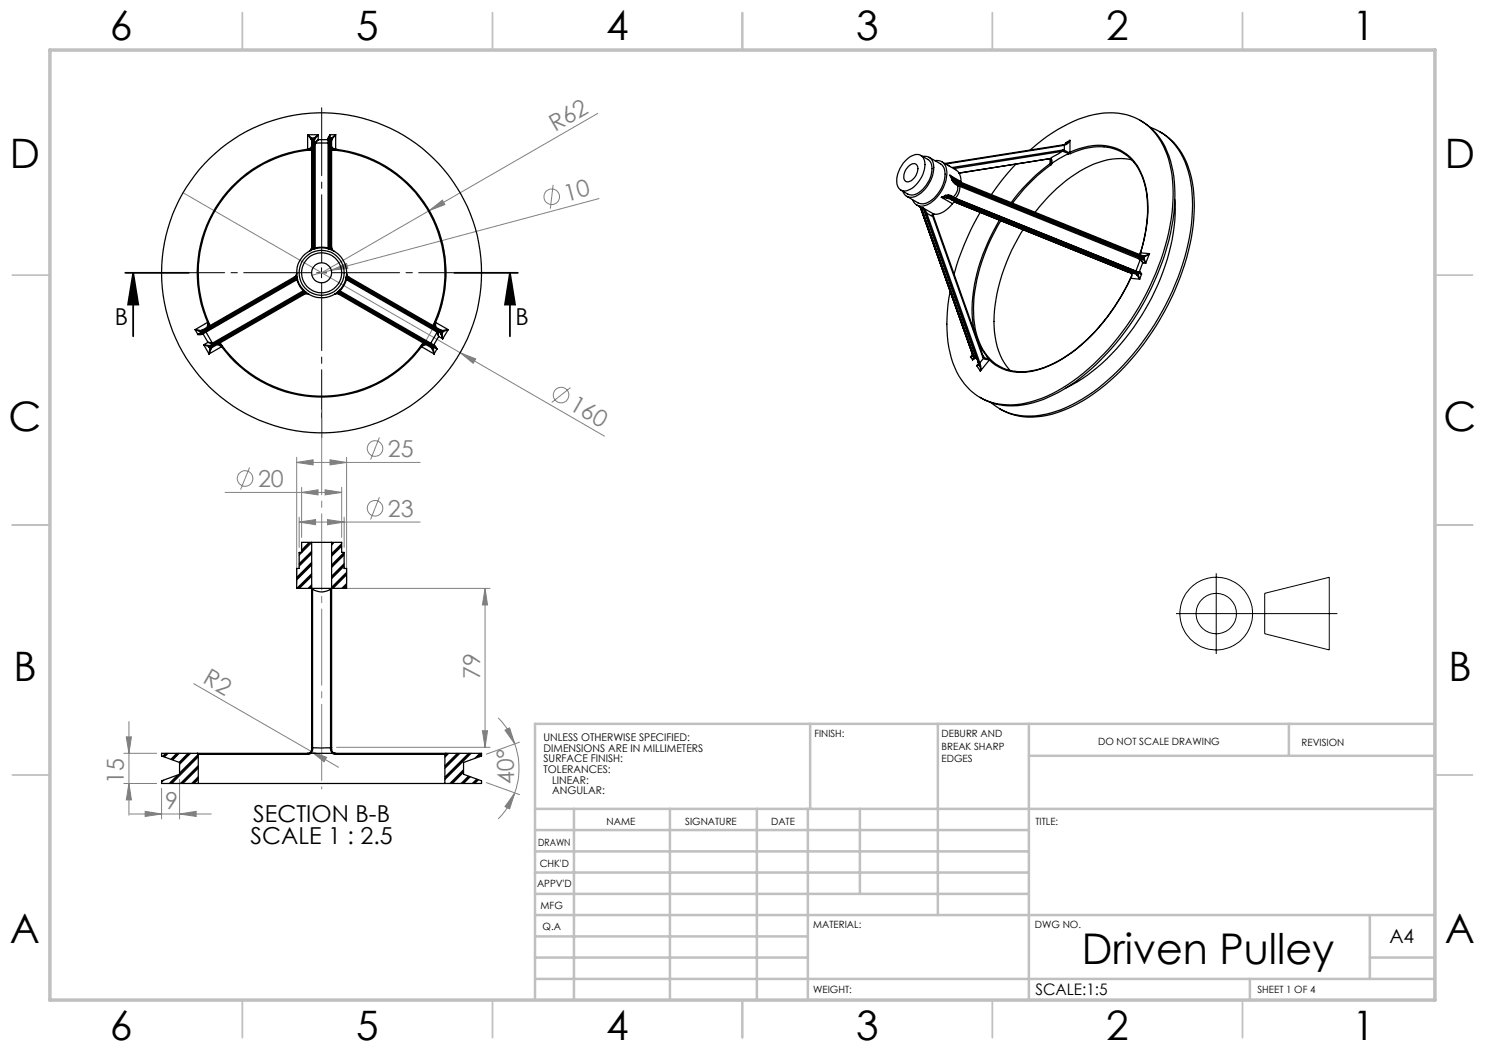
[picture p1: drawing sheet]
<svg xmlns="http://www.w3.org/2000/svg" width="297mm" height="210mm" viewBox="0 0 297 210" stroke-linecap="round" stroke-linejoin="round" font-family="sans-serif">
<g fill="none" stroke="#808080" stroke-width=".2">
<path d="M36.6 38.6l84.3 48.6M110.6 37l-.5 4.7M119.6 22.7l-33.7 19.4M119.8 39.7l-53.5 14.3M66.3 54l3-1.3 .3 1zM66.3 54l-3.9 1.1M85.3 41.3a24.9 24.9 0 0 1-.4 27.2M85.9 42.1l-21.6 12.5M85.9 42.1l2.6-2.1 .5 .9zM92 70.5l3.1 1.3-.4 .9zM114.1 77.5l-3.8 3M45 98.5h23.3"/>
<path d="M49.9 93.5l-1.8 4.4M59.3 92.5l3.3-.5v1zM59.3 91.5v25.2M59.3 92.5h24.7M60.3 98.5l3.3-.5v1zM60.3 97.5v10M65 98l3.3 .5-3.3 .5zM66 92l3.3 .5-3.3 .5zM68.3 97.5v10M69.3 91.5v25.2M75.9 87.5l-1.8 4.4M75.9 99.4l-1.8 4.5"/>
<path d="M59.8 104.4l3.3-.5v1zM59.8 103.4v6.1M59.8 104.4h24.2M65.5 103.9l3.3 .5-3.3 .5zM67.3 117.7h30.7M68.8 103.4v6.1M97 117.7v31.8M97 117.7l.5 3.3h-1zM38.7 136.7l23.5 13.6M24.8 150.7h6.5M24.8 156.7h6.5M25.3 147.4h1l-.5 3.3z"/>
<path d="M25.8 156.7l.5 3.3h-1zM25.8 144.3v18.7M32.3 157.7v6.1M35.9 155.9v7.9M62.2 150.3l3.1 1.2-.5 .9zM62.2 150.3l5.5 3.1M67.3 149.5h30.7M96.5 146.1h1l-.5 3.4zM97.3 156.5l6.6 2.4M99.6 143.6a14.1 14.1 0 0 1 3.3 5.2M101 146l.9-.4 1 3.2zM102.9 158.6l-1 3.2-.9-.5z"/>
<path d="M102.9 148.8a14.7 14.7 0 0 1 0 9.8M102.9 158.6a14.5 14.5 0 0 1-3.3 5.2M103.9 148.4l-6.6 2.4M26 162.8h16.3M29 162.3l3.3 .5-3.3 .5zM35.9 162.8l3.3-.5v1z"/>
<circle cx="110.4" cy="39.3" r="1.56"/>
<circle cx="112.2" cy="79" r="1.56"/>
<circle cx="49" cy="95.7" r="1.55"/>
<circle cx="75" cy="89.7" r="1.55"/>
<circle cx="75" cy="101.7" r="1.55"/>
</g>
<g fill="none" stroke="#000" stroke-width=".2">
<path d="M63.3 54.6h2M64.3 53.5v2.1M243.2 114.6v16.2M252.9 118.7l13-3.2v14.5l-13-3.3zM235.2 122.7h32.3"/>
<circle cx="243.2" cy="122.7" r="7.3"/>
<circle cx="243.3" cy="122.7" r="4"/>
</g>
<path d="M25 54.6h12.7M26.6 54.6l1.1 6.3h-2.1zM26.6 54.6v12.7M90.9 54.6h12.7M102 54.6l1 6.3h-2zM102 54.6v12.7" fill="none" stroke="#000" stroke-width=".35"/>
<path d="M62.3 54.5h-31M64.3 52.5v-31M64.3 56.5v31M66.3 54.5h31" fill="none" stroke="#000" stroke-width=".2" stroke-dasharray="15.2 1.3 1.3 1.3" stroke-dashoffset="1.6"/>
<path d="M64.3 82v75.8" fill="none" stroke="#808080" stroke-width=".2" stroke-dasharray="15.2 1.3 1.3 1.3" stroke-dashoffset="-1.7"/>
<g fill="none" stroke="#c0c0c0" stroke-width=".35">
<path d="M48.5 2.5v7.5M98.5 2.5v7.5M148.5 2.5v7.5M198.5 2.5v7.5M248.5 2.5v7.5M2.5 55h7.5M287 55h7.5M2.5 105h7.5M287 105h7.5M2.5 155h7.5M287 155h7.5M48.5 200v7.5"/>
<path d="M98.5 200v7.5M148.5 200v7.5M198.5 200v7.5M248.5 200v7.5"/>
</g>
<g fill="none" stroke="#c0c0c0" stroke-width=".5">
<path d="M162 144.8v17M187.6 144.8v38.2M205.8 144.8v55.2M205.8 151.2h81.2M257.8 144.8v6.4M287 144.8h-180v55.2M107 161.8h180M107 178.8h98.8M107 174.5h98.8M107 170.3h98.8M107 166h98.8M114.8 161.8v38.2"/>
<path d="M134 161.8v38.2M151.4 161.8v38.2M161.6 161.8v38.2M172 161.8v17M107 195.8h180M107 191.5h54.6M107 187.3h54.6M107 183h180M250 195.8v4.2M274 191.5h13M274 183v12.8"/>
</g>
<path d="M10 10h277v190h-277z" fill="none" stroke="#c0c0c0" stroke-width=".7"/>
<path d="M102 54.6l1 6.3h-2zM26.6 54.6l1.1 6.3h-2.1z" fill="#000"/>
<g fill="#808080">
<path d="M62.2 150.3l3.1 1.2-.5 .9z"/>
<path d="M66.3 54l3-1.3 .3 1z"/>
<path d="M85.9 42.1l2.6-2.1 .5 .9z"/>
<path d="M92 70.5l3.1 1.3-.4 .9z"/>
<path d="M35.9 162.8l3.3-.5v1zM29 162.3l3.3 .5-3.3 .5z"/>
<path d="M65.5 103.9l3.3 .5-3.3 .5zM59.8 104.4l3.3-.5v1z"/>
<path d="M60.3 98.5l3.3-.5v1zM65 98l3.3 .5-3.3 .5z"/>
<path d="M97 117.7l.5 3.3h-1zM96.5 146.1h1l-.5 3.4z"/>
<path d="M25.3 147.4h1l-.5 3.3zM25.8 156.7l.5 3.3h-1z"/>
<path d="M102.9 158.6l-1 3.2-.9-.5zM101 146l.9-.4 1 3.2z"/>
<path d="M59.3 92.5l3.3-.5v1zM66 92l3.3 .5-3.3 .5z"/>
</g>
<g fill="none" stroke="#000" stroke-width=".25">
<path d="M61.5 26.9l.7 .9M61.5 26.9l.9 .7M61.5 29.8l.1 .2M61.5 29.8a24.9 24.9 0 0 0-20 34.7M61.5 26.9v2.9M61.5 26.9h2.1M61.6 30a24.7 24.7 0 0 0-19.6 35.1M61.8 29.8l.1 .1M61.8 29.8h-.3M61.9 29.9l.2 .1M62.1 30h-.5M62.1 30h.2"/>
<path d="M62.2 27.8l.1 .3M62.3 29.4l-.5 .4M62.3 29.7l-.4 .2M62.3 28.1v21.4M62.4 27.6l.1 .4M62.4 27.6l-.2 .2M62.4 27.6h.4M62.5 28l-.2 .1M62.5 28v21.3M62.7 28l.1 .1M62.7 28v21.7M62.8 27.6l-.1 .4"/>
<path d="M62.8 27.6l.2 .2M62.8 28.1v21.4M63 28.4l-.2 .3 .2 .1M63 27.8l-.2 .3M63 28.4l.1 .2M63 28.8v20.8M63.1 28.6l-.1 .2M63.1 28.6h2.5M63.6 26.9l-.6 .9M63.6 27.9l-.6 .5M63.6 26.9l-.8 .7M63.6 27.9l-.5 .7"/>
<path d="M63.6 26.9v1M63.6 27.9h2M65.6 27.9v.7M65.6 27.9h.2M65.6 27.8h.2M65.6 27.8v.1M65.6 28.6v21M65.8 28.4l-.2 .2M65.8 27.8h.1M65.8 27.8v21.7M66 27.6l-.2 .2M66 26.9v.7"/>
<path d="M66 26.9l-.2 .9M66 26.9l-.4 .9M66 27.6v22.1M66 27.6h.3M66 26.9h1.1M66.1 28l.2 .1M66.1 28v21.3M66.3 27.6l-.2 .4M66.3 27.6l.1 .2M66.3 29.4l.5 .4M66.3 29.7l.4 .2M66.3 28.1v21.4"/>
<path d="M66.3 30h.2M66.4 27.8l-.1 .3M66.5 30h.6M66.7 29.9l-.2 .1M66.8 29.8l-.1 .1M66.8 29.8h.3M67.1 30a24.7 24.7 0 0 1 19.5 35.1M67.1 26.9l-.7 .9M67.1 26.9l-.8 .7M67.1 29.8v.2M67.1 29.8a24.9 24.9 0 0 1 20 34.7M67.1 26.9v2.9"/>
<path d="M181 32.3a2.94 2.94 0 0 1 3.1-1.2 2.37 2.37 0 0 1 .8 2.7 5.9 5.9 0 0 1-3.6 4.4 1.74 1.74 0 0 1-1.9-2.3 6.5 6.5 0 0 1 1.6-3.6zM181.7 33.3a.99 .99 0 0 1 1-.6 .99 .99 0 0 1 .9 .7 2.69 2.69 0 0 1-2.1 3l-.3-.1a1.97 1.97 0 0 1 .3-2.8zM184.2 31.1l1.4 .8a2.43 2.43 0 0 1 .7 2.7 5.9 5.9 0 0 1-3.6 4.4l-.9-.1-1.6-.9M184.5 31.3a1.87 1.87 0 0 1 2.3 2.2 6.6 6.6 0 0 1-4.2 5.9 1.66 1.66 0 0 1-2-1.2M185.8 31.5l2.3 1.3a3 3 0 0 1 .7 3.5 6.4 6.4 0 0 1-3.9 4.4h-1.1l-2.5-1.4M187 32.1a2 2 0 0 1 2.4 2.3 7.6 7.6 0 0 1-4.1 6.6 1.95 1.95 0 0 1-2.8-1.1M188.3 39.5l1.1 .1M188.3 39.5l2.2 1.2M188.3 32.3l3 1.8a2.64 2.64 0 0 1 .9 2.2M189.1 39.1l-.8 .4M189.1 39.1l.6 .2M189.1 39.1l.6 .1"/>
<path d="M189.2 32.8l.9 .5M189.4 39.6l.8 .3M189.5 39.4l.8 .3M189.5 39.4l-1.2 .1M189.5 39.4l-.1 .2M189.7 39l.6 .1M189.7 39l-.6 .1M189.7 39v.2M189.7 39.3l-.2 .1M189.7 39.2v.1M189.7 39.2l38 15.3M189.7 39.3l37.9 15.3"/>
<path d="M190 35.1l.3 .8M190 35.1l.8 .9M190 35.1l.9 .8M190 35.1l2.2 1.2M190.2 39.9l.9 .5-.6 .3M190.2 39.9l36.7 14.8M190.3 39.7l-.1 .2M190.3 39.1v.3M190.3 39.7l36.7 14.8M190.3 39.1l.4 .3M190.3 35.9l.6 .3M190.3 35.9l.5 .4"/>
<path d="M190.3 35.9l.4 .5M190.7 36.4l.4 .5M190.7 39.4l.4 .2M190.7 39.4l-.1 .1M190.8 36l.1 .2M190.8 36l.8 .4M190.8 36.3l.5 .4M190.8 36.3l-.1 .1M190.9 36.2l-.1 .1M190.9 36.2l37.3 15.1M190.9 35.9l.7 .3M190.9 35.9l-.1 .1"/>
<path d="M191.1 39.6v.1M191.1 39.6l36.1 14.6M191.1 36.9l.4 .2M191.3 36.7l-.2 .2M191.3 36.7l36.8 14.8M191.3 36.7l.4 .2M191.5 37.1a2.45 2.45 0 0 1-.8 2.3M191.5 37.1l.5 .2M191.6 36.4l36.7 14.8M191.6 36.2h.1M191.6 36.2v.2M191.6 36.2l36.7 14.9"/>
<path d="M191.7 36.9l.4 .2M191.7 36.9l-.2 .2M192 37.3a3.2 3.2 0 0 1-.9 2.3M192 37.3l35.7 14.4M192.1 37.1l-.1 .2M192.1 37.1l35.7 14.4M192.2 36.3v.2M203.2 32.8l-2.8 3.2-2.1 2.9M206.1 30a29.6 29.6 0 0 1 12.7-7.1 11.8 11.8 0 0 1 12.3 3.9 18.8 18.8 0 0 1 3.5 11.9 47.4 47.4 0 0 1-8.4 25.2 42.5 42.5 0 0 1-16.9 15.4 15.4 15.4 0 0 1-12.3 .7 13.6 13.6 0 0 1-7.2-10.5 32.8 32.8 0 0 1 .2-11.2M209.9 31.7l.2 .1M209.9 31.7l.3 .1M209.9 31.7l-18.1 2.9"/>
<path d="M210 32.7l.2 .3M210 32.7a36.4 36.4 0 0 0-7.8 7.8M210 31.8v.9M210.1 31.8l.2 .3-.1 .5M210.1 31.8h.1M210.2 31.8a.63 .63 0 0 1 .1 .8M210.2 33a35.2 35.2 0 0 0-7.7 7.6M210.2 32.6h.1M210.2 32.6l-.2 .1M210.5 32.6l-.3 .4M210.5 32.6h-.2M212.5 30.3l-2.6 1.4"/>
<path d="M212.5 30.3h.2M212.5 30.3l-21.8 3.4M212.5 30h.4M212.5 30v.3M212.5 30l-22.1 3.5M212.7 30.3l1 .3M212.9 30l.8 .5M212.9 30l-.2 .3M212.9 29.1l-.2-.1-23.7 3.7 .2 .1M212.9 29.1l-23.7 3.7M212.9 29.1v.9M213.1 28.8h.1"/>
<path d="M213.1 28.8l-.5 .2M213.1 28.8l.2 .1M213.2 28.5l-.1 .3M213.2 28.5l-.2 .3M213.3 28.9l-.4 .2M213.5 30.8l-3 1.8M213.7 30.6l-.2 .2M213.7 30.5v.1M214 28.1l-.9 .7M214 30.4a11.5 11.5 0 0 1 10-.4 10.5 10.5 0 0 1 5.3 8.2 26.6 26.6 0 0 1-1.2 12.4M214 30.4l.1 .3M214 28.1l-.7 .8"/>
<path d="M214 30.4l-.3 .1M214 28.1v2.3M214 28.1l-.8 .4M214.1 30.7a11.5 11.5 0 0 1 10-.4l1.3 .8 1.4 1.4M214.1 30.7l-.6 .1M226.3 32a14 14 0 0 0-10.3 2.2 32.5 32.5 0 0 0-9 8.3M226.8 32.4a15.3 15.3 0 0 1 2.6 11.1l-.4 3.3-.9 3.7M228 24.1a13.8 13.8 0 0 1 6.6 10.2 37.7 37.7 0 0 1-3.1 20.5 49.5 49.5 0 0 1-18.6 23 19.2 19.2 0 0 1-13.1 3.2l-1.7-.5-2.1-1M230 25.5a12.2 12.2 0 0 1 7.6 8.7 32.9 32.9 0 0 1-1.1 18.6 52.3 52.3 0 0 1-18 25.6 22.3 22.3 0 0 1-13.3 4.8 11.1 11.1 0 0 1-7-2.7M231.9 26.3a13.6 13.6 0 0 1 6.6 10.2 37.9 37.9 0 0 1-3.1 20.6 49.5 49.5 0 0 1-18.6 22.9 19.2 19.2 0 0 1-13.1 3.2l-1.7-.4-2.1-1.1M235 39.9a38.6 38.6 0 0 1-5.3 20.8 41 41 0 0 1-15.2 16.2l-1.3 .7M58.9 55.6l-18.5 10.7"/>
<path d="M58.9 55.4v.2M58.9 55.4l-18.5 10.6M59.1 55.8l.3 .1M59.2 55.1l.1-.4-.1 .6M59.2 55.3l.1 .3M59.2 55.1v.2M59.2 55.3l-.3 .3M59.2 55.1l-.3 .3M59.2 55.8h.3l-.1 .1M59.2 55.8l-18.8 10.9M59.3 55.6l.1-.2-.1 .2M59.3 55.6h.1"/>
<path d="M59.3 55.6l-19.2 11M59.3 55.6l.2 .1M59.3 55.6l-.1 .2M59.4 55.9l.6 1.5 .6 .8M59.4 55.9l-18.2 10.5M60.6 58.2l.2-.1-.1 .3M60.6 58.2v.2M60.6 58.2l-17.9 10.3M60.7 58.7l.2 .1M60.7 58.7l-18.5 10.7M60.7 58.4l-18.5 10.7M60.9 58.2v.1"/>
<path d="M60.9 58.3l.2 .1h-.2M60.9 58.3v.1M60.9 58.3l-.2 .1M60.9 58.4l.2 .2M60.9 58.4l-18.8 10.9M60.9 58.8l-18.5 10.7M61.1 58.6l.2 .1M61.1 58.6l.6 .2-.4-.1M61.1 58.6l-.4 .1M61.3 58.7l-.4 .1M62.3 49.5l-.1 .3M62.4 49.8h-.2"/>
<path d="M62.4 49.8l-.5 .4 .3-.4M62.5 49.3l-.1 .5M62.5 49.3l-.2 .2M62.7 49.7l-.3 .1M62.7 49.7l-.1 .2 .2-.2M62.7 49.7h.1M62.8 49.7l.1 .1M62.8 49.5v.2M62.8 49.5l.2 .2v-.1M62.8 49.4l.2 .2M63 49.6l1.1-.1 1.5 .1M65.8 49.5l-.1 .2-.1-.1"/>
<path d="M65.8 49.5l.1 .2M65.8 49.4l-.2 .2M65.9 49.7l.2 .2-.1-.2M65.9 49.7h.1M65.9 49.7l-.2 .1M66 49.7l.2 .1M66.1 49.3l.1 .5M66.1 49.3l.2 .2M66.2 49.8l.5 .4-.3-.4M66.2 49.8h.2M66.3 49.5l.1 .3M67.4 58.7l.3 .1"/>
<path d="M67.5 58.6l-.6 .2 .5-.1M67.5 58.6l-.1 .1M67.5 58.6l.5 .1M67.7 58.4l-.2 .2M67.7 58.4l19.1 11.1M67.7 58.3l-.2 .1h.2M67.7 58.3v.1M67.7 58.3l.2 .1M67.7 58.8l18.5 10.7M67.8 58.2l-.1 .1M67.9 58.4l18.8 10.8M68 58.7l-.3 .1"/>
<path d="M68 58.2l-.2-.1 .1 .3M68 58.2l.1 .2M68 58.7l18.4 10.7M68 58.2l18.1 10.4M69.3 55.9l-.4 1-.9 1.3M69.3 55.9l17.9 10.4M69.3 55.6l-.1 .1M69.3 55.6l.1 .2M69.4 55.6l-.1-.2v.2M69.4 55.6h-.1M69.4 55.6l18.8 10.8M69.4 55.3v.3"/>
<path d="M69.4 55.3l.4 .3M69.4 55.8l-.3 .1h.2M69.4 55.8l18.5 10.7M69.5 55.1l-.2-.4 .1 .6M69.5 55.1l-.1 .2M69.5 55.1l.2 .3M69.5 55.8l-.2 .1M69.7 55.4l.1 .2M69.7 55.4l18.5 10.6M69.8 55.6l18.4 10.7M183.3 41l1.4 .8M184 41.4l10.5 29.4z"/>
<path d="M184.1 41.4l10.6 29.9M184.4 41.6l10.5 29.7M184.6 41.6v.1M184.6 41.6l.3 .5M184.6 41.6l.5 .5M184.6 41.7l.3 .3M184.6 41.7h.1M184.6 41.6l2.2 1.3M184.9 42v.1M184.9 42h.1M184.9 42l10.8 30.5M184.9 42.1l.2 .5"/>
<path d="M184.9 42.1h.2M185.1 42.6h.2M185.1 42.1l.2 .5M185.1 42.6l10.6 30M185.3 42.6l1 .6 .5-.3M185.3 42.6l10.7 30M186.4 43l10.1 28.4M186.6 42.9l10 28.4-.1 .1M190.5 40.7a4.7 4.7 0 0 1-3.7 2.2M191 40.4l34.8 14.1M196 42.5a53 53 0 0 0-5.2 12.3M199.9 44a34.9 34.9 0 0 0-5.4 19.7l.4 2.5"/>
<path d="M200.2 44.1a34.6 34.6 0 0 0-5.4 19.7 12 12 0 0 0 4.4 9.1l.7 .4a7.8 7.8 0 0 0 3.1 1M204.6 45.9a35.7 35.7 0 0 0-5.8 19.5 13.6 13.6 0 0 0 3.2 8.7M225.8 54.5l.4 .1M225.8 54.5h.1M226.1 55.8a38.3 38.3 0 0 1-13.7 16 14.3 14.3 0 0 1-9.4 2.5M226.1 55.7h.1M226.1 55.7a37 37 0 0 1-14.6 16.6 13.2 13.2 0 0 1-10.4 1.7l-.7-.3a7.4 7.4 0 0 1-2.5-1.7M226.1 55.7l1.8 .1M226.2 54.6l.1 .4v.3M226.2 54.6v.1a.59 .59 0 0 1-.1 1M226.2 54.6l.7 .1M226.3 55.3l-.2 .4"/>
<path d="M226.9 54.7l.5 .3M227 54.5l.5 .4M227 54.5l-.1 .2M227.2 54.2l.7 .2M227.2 54.2h.1M227.4 55l.5 .8M227.5 54.9l.4 .9M227.5 54.9l-.1 .1M227.6 54.6l.7 .2M227.6 54.6l-.1 .3M227.7 54.5l-.1 .1M227.7 54.5h.1"/>
<path d="M227.7 51.7l.3 .3M227.8 51.5l-.1 .2M227.8 51.5l.4 .3M227.8 54.5l.5 .3M227.8 51.5h.3M227.9 54.4l-.1 .1M227.9 54.4h.1M228 54.4l.3 .4M228 54.4l-.2 .1M228 52l.5 .6M228 52l-.8 2.2M228.1 50.6h.1"/>
<path d="M228.1 50.6l-.1 .3zM228.1 50.6l-.1 .3M228.1 50.6l1.8 .1M228.1 50.5v.1M228.1 51.5l.5 .3M228.2 51.8l.3 .8M228.2 51.8l-.2 .2M228.2 51.3l.6 .4M228.2 51.3l-.1 .2M228.3 51.2l.6 .1M228.3 51.1h.6M228.3 51.1v.1"/>
<path d="M228.3 54.8l-.4 1M228.5 52.6l-.6 1.8M228.5 52.6l.6 .1M228.6 51.8l.5 .9M228.8 51.7l.3 1M228.8 51.7l-.2 .1M228.9 51.1v.2M228.9 51.3l-.1 .4M229.9 50.7l-1 .6M229.9 50.7l-1 .4M229.9 50.7l-.8 2M39 65.9l1.1 .2"/>
<path d="M39 65.9l1 .4M39 65.9l.6 1M40 66.3l.1 .3M40.1 66.1l-.1 .2M40.1 66.6l.3 .1M40.1 66.6l-.5 .3M40.4 66.7l-.8 .2M40.4 66.7h.1M40.4 66.7l.1 .1M40.4 66.3h-.4M40.4 66v.3M40.4 66l-.3 .1"/>
<path d="M40.5 66.8l-.9 .1M40.5 66.6l.1 .2M40.6 66.8l1 1.7M40.6 66.8h-.1M40.7 69l1.1 .1M40.7 69l1.1 .3M40.7 69l1.1 1.8M41 66.3l.2 .1M41.2 66.4l-.6 .4M41.2 66.4l1.2 2.2M41.5 64.5v.9M41.5 64.5l-2.5 1.4"/>
<path d="M41.6 68.5l.8 .3M41.6 68.5l.8 .1M41.6 68.5l-.9 .5M41.6 64.4h.1M41.6 64.4l-.1 .1M41.6 64.4l.1 .9M41.6 64.4l.3 .7M41.8 69.3l.2 .4M41.8 69.1v.2M42 69.7l.2 .1M42 69.7l-.2 1.1M42.1 69.3h-.3"/>
<path d="M42.2 69.4l-.2 .3M42.2 69.1l-.1 .2M42.2 69.4l.2 .1M42.2 69.1h-.4M42.2 69.8l-.4 1M42.4 69.5l-.2 .3M42.4 68.6v.2M42.7 68.5v.3h-.3M42.7 68.5l-.3 .1M43.5 68.9l.8 .4M43.7 68.8l.7 .5M44 68.6l.4 .7"/>
<path d="M44 68.6a24.6 24.6 0 0 0 40.6 0M44.3 69.3a24.9 24.9 0 0 0 40 0M44.3 69.3l-2.5 1.5M44.4 69.3h-.1M44.4 69.3h.1M84.2 69.3h.1M84.3 69.3l2.5 1.5M84.7 68.6l-.5 .7M84.9 68.8l-.7 .5M85.2 68.9l-.9 .4M86.1 68.6l.1 .3M86.1 68.6l.6 .4"/>
<path d="M86.2 69.5l.2 .3M86.4 69.4l.3 .3M86.4 69.4l-.2 .1M86.4 69.8l.4 1M86.7 69.7l-.3 .1M86.7 69.7l.1 1.1M86.7 69.2l.1 .3M86.7 69l-.1 .2M86.7 69.2h.1M86.7 69l.2 .1M86.8 69.5l.6 .3M86.8 69.2l.6 .6"/>
<path d="M86.8 69.5l-.1 .2M86.9 69.1l-.1 .1M86.9 69.1l.5 .7M87 64.4l.1 .1M87 64.4l-.1 .9M87 64.4l-.3 .7M87.1 64.4h-.1M87.1 64.5l.1 .9M87.1 64.5l2.5 1.4M87.2 66.3l.3-.1 .1 .3M87.2 66.3l.2 .2M87.4 66.5l.3 .8"/>
<path d="M87.4 66.5l-1.3 2.1M87.4 69.8l-.6 1M87.6 66.5l.1 .8M87.6 66.5h-.2M87.7 67.3l.8 .5M87.7 67.3l-1 1.7M87.9 66.5l.3 .3M88.2 66.8l.3 1M88.2 66.4l.2 .3M88.2 66.4l-.3 .1M88.2 66v.3M88.2 66l.3 .1"/>
<path d="M88.2 66.3h.4M88.4 66.7l-.2 .1M88.4 66.7l.1 1.1M88.5 66.1l.1 .2M88.6 66.3l-.2 .4M89.6 65.9l-1.1 .2M89.6 65.9l-1 .4M89.6 65.9l-1.1 1.9M194.1 71.4l.4 .6M194.5 70.8l.1 .3M194.5 70.9l-.4 .5M194.6 71.1l-.5 .3"/>
<path d="M194.6 71.1l.1 .2M194.7 71.3h.2M194.7 71.3l-.2 .7M194.9 71.3v.1M194.9 71.4l-.4 .6M194.9 71.4l.2 .1M195 71.2l.2 .2M195 71.2l-.1 .2M195.1 71.5l-.6 .5M195.2 71l-.2 .2M195.2 71.4l-.1 .1M195.2 71.4l.1 .1"/>
<path d="M195.3 71.4h-.1M195.3 73.1l.8 1.1M195.7 72.5l.1 .4M195.7 72.6l.2 .5M195.7 72.6h.3M195.7 72.7l-.4 .4M195.8 72.9l-.5 .2M195.8 72.9l.1 .2M195.9 73.1l.2 1.1M195.9 69.1h.1M196 69.1l1.4 2.2 .5 .6M196 72.6l.1 .5"/>
<path d="M196 69.1l-.1 .1M196 69.1v.3M196.1 73.1v1.1M196.1 73.1h-.2M196.5 71.4l.2 .3M196.6 71.2l.2 .2M196.7 71.7l1.2 .3M196.7 71.7l-.7 .9M196.8 71.4l1.1 .5M196.8 71.4l-.1 .3M197.9 72l-1.8 2.2M197.9 71.9v.1"/>
<path d="M62.3 108.5h4M62.3 108.5v41M62.3 108.5h-2v2h-.5v3.2h-.5v4h3M62.4 117.7l.1 .2M62.5 117.9a3.3 3.3 0 0 0 3.6 0M62.5 117.9v31.7M66.1 117.9v31.7M66.3 117.7l-.2 .2M66.3 108.5h2v2h.5v3.2h.5v4h-7M66.3 108.5v41M39.4 150.7l.3 .2M39.4 150.7h22.1"/>
<path d="M39.4 150.7h-7.1v.5l3.6 1.3v2.4l-3.6 1.3v.5h7.4M39.7 156.7h49.3M39.7 150.9h21.9M39.7 150.9v5.8M61.5 150.7l.1 .2M61.8 150.6l-.3 .1M61.8 150.6h.1M61.9 150.6l.2 .1M62.1 150.7l-.5 .2M62.1 150.7h4.4M62.3 149.5l.2 .1M62.3 149.9l-.1 .5-.4 .2"/>
<path d="M62.3 149.9h.2M62.3 149.5v.4M62.5 149.6h3.6M62.5 149.9v.1a.75 .75 0 0 1-.6 .6M62.5 149.6v.3M66.1 149.6v.3M66.1 149.9l.2 .5 .4 .2M66.1 149.9h.2M66.3 149.5l-.2 .1M66.3 149.9l.1 .3 .4 .4M66.3 149.5v.4M66.5 150.7l.6 .2"/>
<path d="M66.7 150.6l-.2 .1M66.7 150.6h.1M66.8 150.6l.3 .1M67.1 150.9h21.9M67.1 150.7v.2M67.1 150.7h22.1M89 150.9v5.8M89.2 150.7l-.2 .2M89.2 150.7h7.1v.5l-3.6 1.3v2.4l3.6 1.3v.5h-7.3"/>
<circle cx="64.3" cy="54.6" r="4.5"/>
<circle cx="64.3" cy="54.5" r="32"/>
<circle cx="64.3" cy="54.6" r="2"/>
<circle cx="64.3" cy="54.6" r="5"/>
<circle cx="64.3" cy="54.6" r="4"/>
</g>
<g fill="none" stroke="#000" stroke-width=".2">
<path d="M59.4 113.7l-.1 .1M60.1 110.5l-.3 .3M61.8 108.5l-1.5 1.5M62.1 108.5l-1.8 1.8M62.3 108.5l-2.5 2.5M62.3 110.8l-2.5 2.5M62.3 113l-3 3M62.3 115.3l-2.4 2.4M62.3 117.5l-.1 .2M62.3 110.5l-2.5 2.5M62.3 112.7l-3 3M62.3 115l-2.7 2.7"/>
<path d="M62.3 117.2l-.4 .5M62.3 110.2l-2.5 2.5M62.3 112.5l-3 3M62.3 114.7l-3 3M62.3 116.9l-.7 .8M66.6 108.5l-.3 .3M66.9 108.5l-.6 .5M68.3 109.3l-2 2M68.3 109l-2 2M68.3 108.7l-2 2M68.8 110.5l-2.5 2.5M68.8 111l-2.5 2.5"/>
<path d="M68.8 110.7l-2.5 2.5M68.8 113.3l-2.5 2.5M68.8 113l-2.5 2.5M68.8 112.7l-2.5 2.5M69.3 115l-2.7 2.7M69.3 117.3l-.4 .4M69.3 114.7l-2.9 3M69.3 117l-.7 .7M69.3 114.4l-3 3M69.3 116.7l-1 1M32.4 156.2h-.1M32.8 156l-.5 .5"/>
<path d="M33.1 150.7l-.6 .6M33.4 150.7l-.7 .6M33.7 150.7l-.8 .7M35.3 150.7l-1.2 1.2M35.5 155l-1.7 1.7M35.6 150.7l-1.2 1.2M35.9 150.7l-1.3 1.3M37.6 150.7l-1.8 1.8M37.9 150.7l-2 1.9M38.1 150.7l-2.2 2.2M39.7 151.4l-5.3 5.3M39.7 153.7l-3.1 3"/>
<path d="M39.7 155.9l-.8 .8M39.7 151.1l-5.6 5.6M39.7 153.4l-3.4 3.3M39.7 155.6l-1.1 1.1M39.7 150.8l-3.8 3.8M39.7 153.1l-3.6 3.6M39.7 155.3l-1.4 1.4M89.2 150.7l-.2 .2M89.5 150.7l-.5 .5M89.8 150.7l-.8 .8M91.4 150.7l-2.4 2.4M91.7 150.7l-2.7 2.7"/>
<path d="M92 150.7l-3 3M92.7 154.5l-2.2 2.2M92.7 154.2l-2.5 2.5M92.7 153.9l-2.7 2.8M93.7 155.2l-1.5 1.5M93.7 150.7l-4.7 4.7M93.9 155.3l-1.4 1.4M94 150.7l-5 5M94.1 155.4l-1.4 1.3M94.3 150.7l-5.3 5.3M95.3 155.8l-.9 .9M95.5 155.9l-.8 .8"/>
<path d="M95.7 156l-.7 .7M96 150.7l-1.1 1M96.2 150.7l-.8 .8M96.3 150.9l-.5 .5"/>
</g>
<text font-size="8.5" x="216.4" y="192.7">Driven Pulley</text>
<g font-size="8.1">
<text x="22" y="8">6</text>
<text x="71.2" y="8">5</text>
<text x="121.2" y="8">4</text>
<text x="171.3" y="8">3</text>
<text x="221.3" y="8">2</text>
<text x="270.5" y="8">1</text>
<text x="2" y="33.6">D</text>
<text x="289" y="33.6">D</text>
<text x="1.7" y="86.1">C</text>
<text x="288.7" y="86.1">C</text>
<text x="2.7" y="136.1">B</text>
<text x="289.7" y="136.1">B</text>
<text x="2" y="188.6">A</text>
<text x="289" y="188.6">A</text>
<text x="22" y="208">6</text>
<text x="71.2" y="208">5</text>
<text x="121.2" y="208">4</text>
<text x="171.3" y="208">3</text>
<text x="221.3" y="208">2</text>
<text x="270.5" y="208">1</text>
</g>
<g font-size="4.7" fill="#808080">
<text x="111" y="26.4" transform="rotate(-30 111 26.4)">R62</text>
<text x="113.3" y="40.3" transform="rotate(-15 113.3 40.3)">10</text>
<text x="113.6" y="81.8" transform="rotate(30 113.6 81.8)">160</text>
<text x="77.6" y="91.4">25</text>
<text x="51.6" y="97.4">20</text>
<text x="77.6" y="103.3">23</text>
<text x="40.4" y="136.5" transform="rotate(30 40.4 136.5)">R2</text>
<text x="96" y="135.8" transform="rotate(-90 96 135.8)">79</text>
<text x="24.8" y="156.7" transform="rotate(-90 24.8 156.7)">15</text>
<text x="33" y="161.8">9</text>
<text x="102.9" y="156.7" transform="rotate(-92 102.9 156.7)">40°</text>
</g>
<g font-size="4.7">
<text x="22.9" y="65">B</text>
<text x="103.1" y="65">B</text>
<text x="50.7" y="164.3">SECTION B-B</text>
<text x="50.1" y="168.9">SCALE 1 : 2.5</text>
</g>
<text font-size="3.9" x="277.9" y="188.5">A4</text>
<text font-size="3.2" x="207.1" y="199">SCALE:1:5</text>
<g font-size="2.1">
<text x="108.7" y="148.2">UNLESS OTHERWISE SPECIFIED:</text>
<text x="108.7" y="150.4">DIMENSIONS ARE IN MILLIMETERS</text>
<text x="108.7" y="152.5">SURFACE FINISH:</text>
<text x="108.7" y="154.6">TOLERANCES:</text>
<text x="110.4" y="156.7">LINEAR:</text>
<text x="110.4" y="158.8">ANGULAR:</text>
</g>
<g font-size="2">
<text x="162.9" y="147.5">FINISH:</text>
<text x="188.3" y="147.5">DEBURR AND</text>
<text x="188.3" y="150">BREAK SHARP</text>
<text x="219.6" y="149">DO NOT SCALE DRAWING</text>
<text x="260.3" y="149.2">REVISION</text>
<text x="188.3" y="152.5">EDGES</text>
<text x="121.3" y="165">NAME</text>
<text x="137" y="164.9">SIGNATURE</text>
<text x="154.2" y="164.9">DATE</text>
<text x="207.1" y="164.9">TITLE:</text>
<text x="107.6" y="169.1">DRAWN</text>
<text x="107.9" y="173.3">CHK'D</text>
<text x="107.4" y="177.4">APPV'D</text>
<text x="108.1" y="181.8">MFG</text>
<text x="108.5" y="186">Q.A</text>
<text x="162.6" y="185.5">MATERIAL:</text>
<text x="207" y="185.5">DWG NO.</text>
<text x="162.6" y="198.5">WEIGHT:</text>
<text x="251.5" y="198.6">SHEET 1 OF 4</text>
</g>
</svg>
